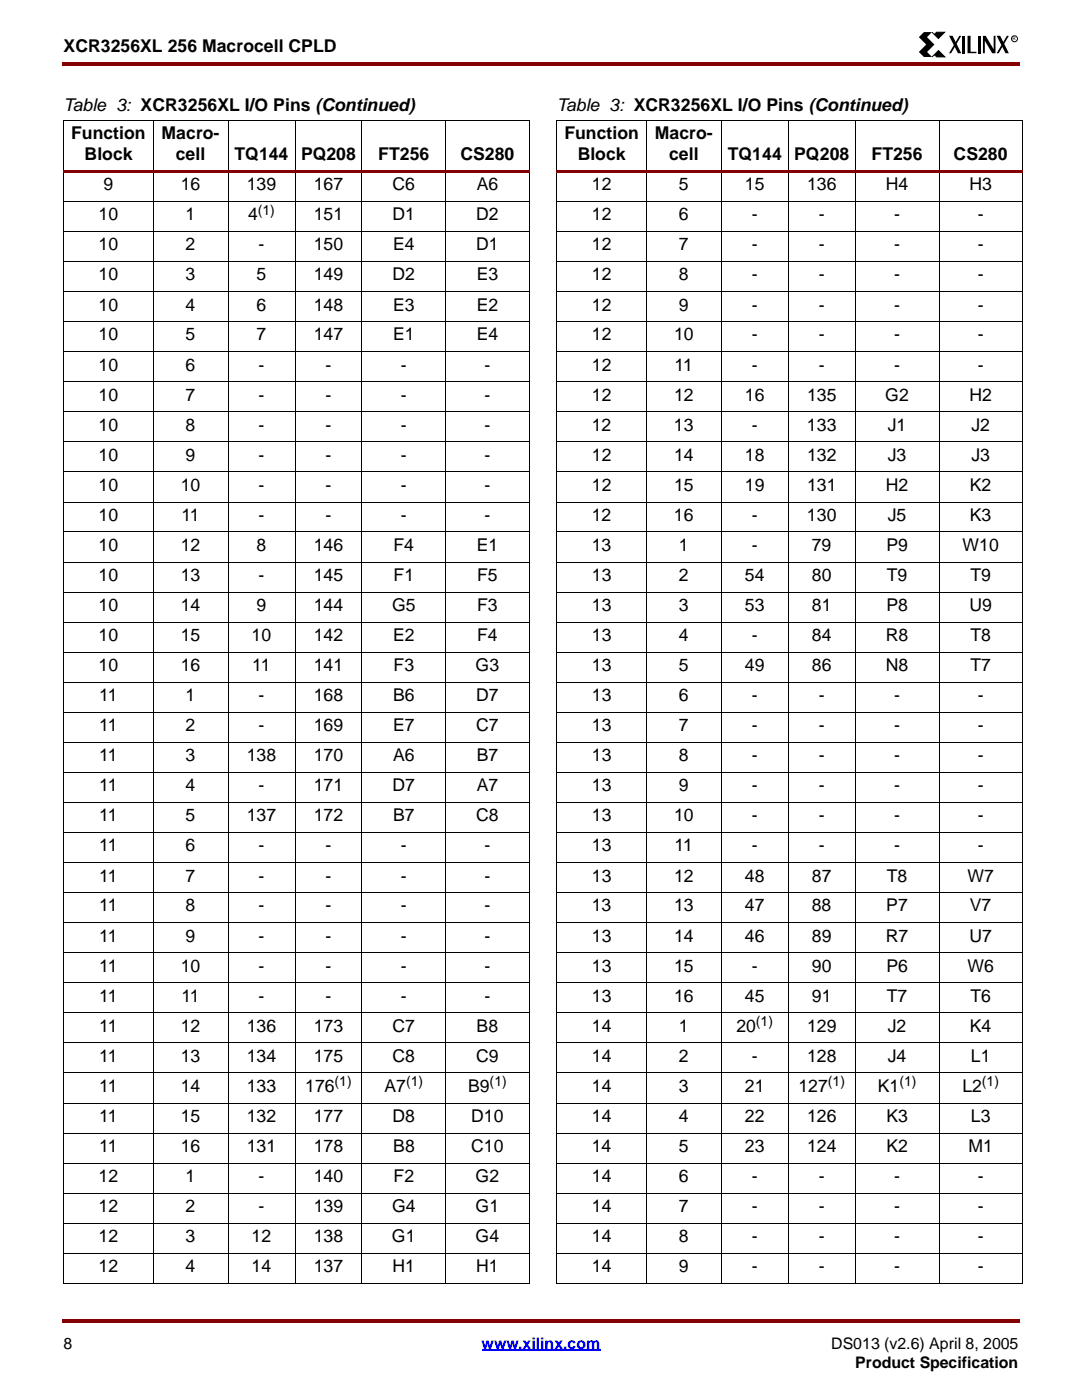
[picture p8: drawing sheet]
<svg xmlns="http://www.w3.org/2000/svg" width="216mm" height="279mm" viewBox="0 0 216 279" stroke-linecap="round" stroke-linejoin="round" font-family="sans-serif">
<g fill="#850000">
<path d="M12.4 12.4h.3v.7h-.3z"/>
<path d="M12.7 12.4h190.8v.7h-190.8z"/>
</g>
<path d="M12.7 267h190.5v7.1h-190.5z" fill="#fff"/>
<path d="M96.1 269.5h23.7" fill="none" stroke="#00f" stroke-width=".34"/>
<g fill="#850000">
<path d="M12.4 263.2h.3v.7h-.3z"/>
<path d="M12.7 263.2h190.8v.7h-190.8z"/>
</g>
<path d="M183.1 6.4h20.1v5.2h-20.1z" fill="#fff"/>
<path d="M183.3 7.4l1.1-1h1.6l-1 1 1.5 1.5-1.5 1.5 1 1h-1.6l-1.1-1 1.5-1.5zM189.4 7.1h.7l1.7 3.5h-.7zM191.4 7.1h.4l-2 3.5h-.4zM192 7.2h.6v3.4h-.6zM193.1 7.1h.6v3.2h1.1v.3h-1.7zM195.1 7.2h.6v3.4h-.6zM196.1 7.2h.6l1.6 2.6v-2.7h.3v3.5h-.6l-1.5-2.5v2.5h-.4zM198.9 7.1h.7l1.7 3.5h-.7zM200.9 7.1h.4l-2 3.5h-.4z" fill="#000"/>
<path d="M186 6.4l.4 .5 .5-.5h1.6l-1.3 1.3zM186.4 10.9l-.4 .5 1.3-1.3 1.2 1.3h-1.6z" fill="#000" stroke="#000" stroke-width=".2"/>
<g fill="none" stroke="#000" stroke-width=".2">
<path d="M12.7 24h93M12.7 24v232.1M30.6 24v232.2M45.5 24v232.2M58.9 24v232.2M72.2 24v232.2M88.9 24v232.2M105.6 24v232.1"/>
<circle cx="202.4" cy="7.7" r=".59"/>
</g>
<path d="M12.7 34h93v.5h-93z" fill="#850000"/>
<g fill="none" stroke="#000" stroke-width=".2">
<path d="M111.1 24h93M111.1 24v232.1M129 24v232.2M143.9 24v232.2M157.3 24v232.2M170.7 24v232.2M187.4 24v232.2M204 24v232.1M12.7 40.2h93M12.7 46.2h93M12.7 52.2h93M12.7 58.2h93"/>
<path d="M12.7 64.2h93M12.7 70.2h93M12.7 76.2h93M12.7 82.2h93M12.7 88.2h93M12.7 94.2h93M12.7 100.2h93M12.7 106.2h93M12.7 112.2h93M12.7 118.2h93M12.7 124.2h93M12.7 130.2h93"/>
<path d="M12.7 136.2h93M12.7 142.2h93M12.7 148.2h93M12.7 154.2h93M12.7 160.1h93M12.7 166.2h93M12.7 172.2h93M12.7 178.1h93M12.7 184.1h93M12.7 190.2h93M12.7 196.1h93M12.7 202.1h93"/>
<path d="M12.7 208.2h93M12.7 214.1h93M12.7 220.1h93M12.7 226.1h93M12.7 232.1h93M12.7 238.1h93M12.7 244.1h93M12.7 250.1h93M12.7 256.1h93"/>
</g>
<path d="M111.1 34h93v.5h-93z" fill="#850000"/>
<g fill="none" stroke="#000" stroke-width=".2">
<path d="M111.1 40.2h93M111.1 46.2h93M111.1 52.2h93M111.1 58.2h93M111.1 64.2h93M111.1 70.2h93M111.1 76.2h93M111.1 82.2h93M111.1 88.2h93M111.1 94.2h93M111.1 100.2h93M111.1 106.2h93"/>
<path d="M111.1 112.2h93M111.1 118.2h93M111.1 124.2h93M111.1 130.2h93M111.1 136.2h93M111.1 142.2h93M111.1 148.2h93M111.1 154.2h93M111.1 160.1h93M111.1 166.2h93M111.1 172.2h93M111.1 178.1h93"/>
<path d="M111.1 184.1h93M111.1 190.2h93M111.1 196.1h93M111.1 202.1h93M111.1 208.2h93M111.1 214.1h93M111.1 220.1h93M111.1 226.1h93M111.1 232.1h93M111.1 238.1h93M111.1 244.1h93M111.1 250.1h93"/>
<path d="M111.1 256.1h93"/>
</g>
<g font-size="3.5">
<text x="12.7" y="10.5">XCR3256XL 256 Macrocell CPLD</text>
<text x="12.7" y="22.1">Table 3: XCR3256XL I/O Pins (Continued)</text>
<text x="111.1" y="22.1">Table 3: XCR3256XL I/O Pins (Continued)</text>
<text x="14.2" y="27.7">Function</text>
<text x="32.3" y="27.7">Macro-</text>
<text x="112.6" y="27.7">Function</text>
<text x="130.7" y="27.7">Macro-</text>
<text x="16.8" y="32">Block</text>
<text x="35.1" y="32">cell</text>
<text x="46.8" y="32">TQ144</text>
<text x="60.1" y="32">PQ208</text>
<text x="75.5" y="32">FT256</text>
<text x="91.9" y="32">CS280</text>
<text x="115.3" y="32">Block</text>
<text x="133.5" y="32">cell</text>
<text x="145.2" y="32">TQ144</text>
<text x="158.5" y="32">PQ208</text>
<text x="173.9" y="32">FT256</text>
<text x="190.3" y="32">CS280</text>
<text x="20.7" y="38">9</text>
<text x="36.1" y="38">16</text>
<text x="49.2" y="38">139</text>
<text x="62.6" y="38">167</text>
<text x="78.3" y="38">C6</text>
<text x="95.1" y="38">A6</text>
<text x="118.1" y="38">12</text>
<text x="135.5" y="38">5</text>
<text x="148.6" y="38">15</text>
<text x="161" y="38">136</text>
<text x="176.7" y="38">H4</text>
<text x="193.5" y="38">H3</text>
<text x="19.7" y="44">10</text>
<text x="37" y="44">1</text>
<text x="49.5" y="44">4</text>
<text x="62.6" y="44">151</text>
<text x="78.3" y="44">D1</text>
<text x="95" y="44">D2</text>
<text x="118.1" y="44">12</text>
<text x="135.5" y="44">6</text>
<text x="150" y="44">-</text>
<text x="163.4" y="44">-</text>
<text x="178.4" y="44">-</text>
<text x="195.1" y="44">-</text>
<text x="19.7" y="50">10</text>
<text x="37" y="50">2</text>
<text x="51.6" y="50">-</text>
<text x="62.6" y="50">150</text>
<text x="78.4" y="50">E4</text>
<text x="95" y="50">D1</text>
<text x="118.1" y="50">12</text>
<text x="135.5" y="50">7</text>
<text x="150" y="50">-</text>
<text x="163.4" y="50">-</text>
<text x="178.4" y="50">-</text>
<text x="195.1" y="50">-</text>
<text x="19.7" y="56">10</text>
<text x="37" y="56">3</text>
<text x="51.2" y="56">5</text>
<text x="62.6" y="56">149</text>
<text x="78.3" y="56">D2</text>
<text x="95.1" y="56">E3</text>
<text x="118.1" y="56">12</text>
<text x="135.5" y="56">8</text>
<text x="150" y="56">-</text>
<text x="163.4" y="56">-</text>
<text x="178.4" y="56">-</text>
<text x="195.1" y="56">-</text>
<text x="19.7" y="62">10</text>
<text x="37" y="62">4</text>
<text x="51.2" y="62">6</text>
<text x="62.6" y="62">148</text>
<text x="78.4" y="62">E3</text>
<text x="95.1" y="62">E2</text>
<text x="118.1" y="62">12</text>
<text x="135.5" y="62">9</text>
<text x="150" y="62">-</text>
<text x="163.4" y="62">-</text>
<text x="178.4" y="62">-</text>
<text x="195.1" y="62">-</text>
<text x="19.7" y="67.9">10</text>
<text x="37" y="67.9">5</text>
<text x="51.2" y="67.9">7</text>
<text x="62.6" y="67.9">147</text>
<text x="78.4" y="67.9">E1</text>
<text x="95.1" y="67.9">E4</text>
<text x="118.1" y="67.9">12</text>
<text x="134.5" y="67.9">10</text>
<text x="150" y="67.9">-</text>
<text x="163.4" y="67.9">-</text>
<text x="178.4" y="67.9">-</text>
<text x="195.1" y="67.9">-</text>
<text x="19.7" y="74">10</text>
<text x="37" y="74">6</text>
<text x="51.6" y="74">-</text>
<text x="65" y="74">-</text>
<text x="80" y="74">-</text>
<text x="96.7" y="74">-</text>
<text x="118.1" y="74">12</text>
<text x="134.6" y="74">11</text>
<text x="150" y="74">-</text>
<text x="163.4" y="74">-</text>
<text x="178.4" y="74">-</text>
<text x="195.1" y="74">-</text>
<text x="19.7" y="80">10</text>
<text x="37" y="80">7</text>
<text x="51.6" y="80">-</text>
<text x="65" y="80">-</text>
<text x="80" y="80">-</text>
<text x="96.7" y="80">-</text>
<text x="118.1" y="80">12</text>
<text x="134.5" y="80">12</text>
<text x="148.6" y="80">16</text>
<text x="161" y="80">135</text>
<text x="176.7" y="80">G2</text>
<text x="193.5" y="80">H2</text>
<text x="19.7" y="86">10</text>
<text x="37" y="86">8</text>
<text x="51.6" y="86">-</text>
<text x="65" y="86">-</text>
<text x="80" y="86">-</text>
<text x="96.7" y="86">-</text>
<text x="118.1" y="86">12</text>
<text x="134.5" y="86">13</text>
<text x="150" y="86">-</text>
<text x="161" y="86">133</text>
<text x="177.1" y="86">J1</text>
<text x="193.8" y="86">J2</text>
<text x="19.7" y="91.9">10</text>
<text x="37" y="91.9">9</text>
<text x="51.6" y="91.9">-</text>
<text x="65" y="91.9">-</text>
<text x="80" y="91.9">-</text>
<text x="96.7" y="91.9">-</text>
<text x="118.1" y="91.9">12</text>
<text x="134.5" y="91.9">14</text>
<text x="148.6" y="91.9">18</text>
<text x="161" y="91.9">132</text>
<text x="177.2" y="91.9">J3</text>
<text x="193.8" y="91.9">J3</text>
<text x="19.7" y="98">10</text>
<text x="36.1" y="98">10</text>
<text x="51.6" y="98">-</text>
<text x="65" y="98">-</text>
<text x="80" y="98">-</text>
<text x="96.7" y="98">-</text>
<text x="118.1" y="98">12</text>
<text x="134.5" y="98">15</text>
<text x="148.6" y="98">19</text>
<text x="161" y="98">131</text>
<text x="176.7" y="98">H2</text>
<text x="193.5" y="98">K2</text>
<text x="19.7" y="104">10</text>
<text x="36.2" y="104">11</text>
<text x="51.6" y="104">-</text>
<text x="65" y="104">-</text>
<text x="80" y="104">-</text>
<text x="96.7" y="104">-</text>
<text x="118.1" y="104">12</text>
<text x="134.5" y="104">16</text>
<text x="150" y="104">-</text>
<text x="161" y="104">130</text>
<text x="177.2" y="104">J5</text>
<text x="193.5" y="104">K3</text>
<text x="19.7" y="109.9">10</text>
<text x="36.1" y="109.9">12</text>
<text x="51.2" y="109.9">8</text>
<text x="62.6" y="109.9">146</text>
<text x="78.5" y="109.9">F4</text>
<text x="95.1" y="109.9">E1</text>
<text x="118.1" y="109.9">13</text>
<text x="135.5" y="109.9">1</text>
<text x="150" y="109.9">-</text>
<text x="162" y="109.9">79</text>
<text x="176.9" y="109.9">P9</text>
<text x="192.1" y="109.9">W10</text>
<text x="19.7" y="115.9">10</text>
<text x="36.1" y="115.9">13</text>
<text x="51.6" y="115.9">-</text>
<text x="62.6" y="115.9">145</text>
<text x="78.5" y="115.9">F1</text>
<text x="95.2" y="115.9">F5</text>
<text x="118.1" y="115.9">13</text>
<text x="135.5" y="115.9">2</text>
<text x="148.6" y="115.9">54</text>
<text x="162" y="115.9">80</text>
<text x="176.9" y="115.9">T9</text>
<text x="193.6" y="115.9">T9</text>
<text x="19.7" y="122">10</text>
<text x="36.1" y="122">14</text>
<text x="51.2" y="122">9</text>
<text x="62.6" y="122">144</text>
<text x="78.2" y="122">G5</text>
<text x="95.2" y="122">F3</text>
<text x="118.1" y="122">13</text>
<text x="135.5" y="122">3</text>
<text x="148.6" y="122">53</text>
<text x="162" y="122">81</text>
<text x="176.9" y="122">P8</text>
<text x="193.5" y="122">U9</text>
<text x="19.7" y="127.9">10</text>
<text x="36.1" y="127.9">15</text>
<text x="50.2" y="127.9">10</text>
<text x="62.6" y="127.9">142</text>
<text x="78.4" y="127.9">E2</text>
<text x="95.2" y="127.9">F4</text>
<text x="118.1" y="127.9">13</text>
<text x="135.5" y="127.9">4</text>
<text x="150" y="127.9">-</text>
<text x="162" y="127.9">84</text>
<text x="176.7" y="127.9">R8</text>
<text x="193.6" y="127.9">T8</text>
<text x="19.7" y="133.9">10</text>
<text x="36.1" y="133.9">16</text>
<text x="50.3" y="133.9">11</text>
<text x="62.6" y="133.9">141</text>
<text x="78.5" y="133.9">F3</text>
<text x="94.9" y="133.9">G3</text>
<text x="118.1" y="133.9">13</text>
<text x="135.5" y="133.9">5</text>
<text x="148.6" y="133.9">49</text>
<text x="162" y="133.9">86</text>
<text x="176.7" y="133.9">N8</text>
<text x="193.6" y="133.9">T7</text>
<text x="19.8" y="140">11</text>
<text x="37" y="140">1</text>
<text x="51.6" y="140">-</text>
<text x="62.6" y="140">168</text>
<text x="78.4" y="140">B6</text>
<text x="95" y="140">D7</text>
<text x="118.1" y="140">13</text>
<text x="135.5" y="140">6</text>
<text x="150" y="140">-</text>
<text x="163.4" y="140">-</text>
<text x="178.4" y="140">-</text>
<text x="195.1" y="140">-</text>
<text x="19.8" y="145.9">11</text>
<text x="37" y="145.9">2</text>
<text x="51.6" y="145.9">-</text>
<text x="62.6" y="145.9">169</text>
<text x="78.4" y="145.9">E7</text>
<text x="95" y="145.9">C7</text>
<text x="118.1" y="145.9">13</text>
<text x="135.5" y="145.9">7</text>
<text x="150" y="145.9">-</text>
<text x="163.4" y="145.9">-</text>
<text x="178.4" y="145.9">-</text>
<text x="195.1" y="145.9">-</text>
<text x="19.8" y="151.9">11</text>
<text x="37" y="151.9">3</text>
<text x="49.2" y="151.9">138</text>
<text x="62.6" y="151.9">170</text>
<text x="78.4" y="151.9">A6</text>
<text x="95.1" y="151.9">B7</text>
<text x="118.1" y="151.9">13</text>
<text x="135.5" y="151.9">8</text>
<text x="150" y="151.9">-</text>
<text x="163.4" y="151.9">-</text>
<text x="178.4" y="151.9">-</text>
<text x="195.1" y="151.9">-</text>
<text x="19.8" y="157.9">11</text>
<text x="37" y="157.9">4</text>
<text x="51.6" y="157.9">-</text>
<text x="62.6" y="157.9">171</text>
<text x="78.3" y="157.9">D7</text>
<text x="95.1" y="157.9">A7</text>
<text x="118.1" y="157.9">13</text>
<text x="135.5" y="157.9">9</text>
<text x="150" y="157.9">-</text>
<text x="163.4" y="157.9">-</text>
<text x="178.4" y="157.9">-</text>
<text x="195.1" y="157.9">-</text>
<text x="19.8" y="163.9">11</text>
<text x="37" y="163.9">5</text>
<text x="49.2" y="163.9">137</text>
<text x="62.6" y="163.9">172</text>
<text x="78.4" y="163.9">B7</text>
<text x="95" y="163.9">C8</text>
<text x="118.1" y="163.9">13</text>
<text x="134.5" y="163.9">10</text>
<text x="150" y="163.9">-</text>
<text x="163.4" y="163.9">-</text>
<text x="178.4" y="163.9">-</text>
<text x="195.1" y="163.9">-</text>
<text x="19.8" y="169.9">11</text>
<text x="37" y="169.9">6</text>
<text x="51.6" y="169.9">-</text>
<text x="65" y="169.9">-</text>
<text x="80" y="169.9">-</text>
<text x="96.7" y="169.9">-</text>
<text x="118.1" y="169.9">13</text>
<text x="134.6" y="169.9">11</text>
<text x="150" y="169.9">-</text>
<text x="163.4" y="169.9">-</text>
<text x="178.4" y="169.9">-</text>
<text x="195.1" y="169.9">-</text>
<text x="19.8" y="175.9">11</text>
<text x="37" y="175.9">7</text>
<text x="51.6" y="175.9">-</text>
<text x="65" y="175.9">-</text>
<text x="80" y="175.9">-</text>
<text x="96.7" y="175.9">-</text>
<text x="118.1" y="175.9">13</text>
<text x="134.5" y="175.9">12</text>
<text x="148.6" y="175.9">48</text>
<text x="162" y="175.9">87</text>
<text x="176.9" y="175.9">T8</text>
<text x="193" y="175.9">W7</text>
<text x="19.8" y="181.9">11</text>
<text x="37" y="181.9">8</text>
<text x="51.6" y="181.9">-</text>
<text x="65" y="181.9">-</text>
<text x="80" y="181.9">-</text>
<text x="96.7" y="181.9">-</text>
<text x="118.1" y="181.9">13</text>
<text x="134.5" y="181.9">13</text>
<text x="148.6" y="181.9">47</text>
<text x="162" y="181.9">88</text>
<text x="176.9" y="181.9">P7</text>
<text x="193.5" y="181.9">V7</text>
<text x="19.8" y="187.9">11</text>
<text x="37" y="187.9">9</text>
<text x="51.6" y="187.9">-</text>
<text x="65" y="187.9">-</text>
<text x="80" y="187.9">-</text>
<text x="96.7" y="187.9">-</text>
<text x="118.1" y="187.9">13</text>
<text x="134.5" y="187.9">14</text>
<text x="148.6" y="187.9">46</text>
<text x="162" y="187.9">89</text>
<text x="176.7" y="187.9">R7</text>
<text x="193.5" y="187.9">U7</text>
<text x="19.8" y="193.9">11</text>
<text x="36.1" y="193.9">10</text>
<text x="51.6" y="193.9">-</text>
<text x="65" y="193.9">-</text>
<text x="80" y="193.9">-</text>
<text x="96.7" y="193.9">-</text>
<text x="118.1" y="193.9">13</text>
<text x="134.5" y="193.9">15</text>
<text x="150" y="193.9">-</text>
<text x="162" y="193.9">90</text>
<text x="176.9" y="193.9">P6</text>
<text x="193" y="193.9">W6</text>
<text x="19.8" y="199.9">11</text>
<text x="36.2" y="199.9">11</text>
<text x="51.6" y="199.9">-</text>
<text x="65" y="199.9">-</text>
<text x="80" y="199.9">-</text>
<text x="96.7" y="199.9">-</text>
<text x="118.1" y="199.9">13</text>
<text x="134.5" y="199.9">16</text>
<text x="148.6" y="199.9">45</text>
<text x="162" y="199.9">91</text>
<text x="176.9" y="199.9">T7</text>
<text x="193.6" y="199.9">T6</text>
<text x="19.8" y="205.9">11</text>
<text x="36.1" y="205.9">12</text>
<text x="49.2" y="205.9">136</text>
<text x="62.6" y="205.9">173</text>
<text x="78.3" y="205.9">C7</text>
<text x="95.1" y="205.9">B8</text>
<text x="118.1" y="205.9">14</text>
<text x="135.5" y="205.9">1</text>
<text x="146.9" y="205.9">20</text>
<text x="161" y="205.9">129</text>
<text x="177.2" y="205.9">J2</text>
<text x="193.5" y="205.9">K4</text>
<text x="19.8" y="211.9">11</text>
<text x="36.1" y="211.9">13</text>
<text x="49.2" y="211.9">134</text>
<text x="62.6" y="211.9">175</text>
<text x="78.3" y="211.9">C8</text>
<text x="95" y="211.9">C9</text>
<text x="118.1" y="211.9">14</text>
<text x="135.5" y="211.9">2</text>
<text x="150" y="211.9">-</text>
<text x="161" y="211.9">128</text>
<text x="177.2" y="211.9">J4</text>
<text x="193.7" y="211.9">L1</text>
<text x="19.8" y="217.9">11</text>
<text x="36.1" y="217.9">14</text>
<text x="49.2" y="217.9">133</text>
<text x="60.9" y="217.9">176</text>
<text x="76.7" y="217.9">A7</text>
<text x="93.4" y="217.9">B9</text>
<text x="118.1" y="217.9">14</text>
<text x="135.5" y="217.9">3</text>
<text x="148.6" y="217.9">21</text>
<text x="159.3" y="217.9">127</text>
<text x="175.1" y="217.9">K1</text>
<text x="192" y="217.9">L2</text>
<text x="19.8" y="223.9">11</text>
<text x="36.1" y="223.9">15</text>
<text x="49.2" y="223.9">132</text>
<text x="62.6" y="223.9">177</text>
<text x="78.3" y="223.9">D8</text>
<text x="94" y="223.9">D10</text>
<text x="118.1" y="223.9">14</text>
<text x="135.5" y="223.9">4</text>
<text x="148.6" y="223.9">22</text>
<text x="161" y="223.9">126</text>
<text x="176.9" y="223.9">K3</text>
<text x="193.7" y="223.9">L3</text>
<text x="19.8" y="229.9">11</text>
<text x="36.1" y="229.9">16</text>
<text x="49.2" y="229.9">131</text>
<text x="62.6" y="229.9">178</text>
<text x="78.4" y="229.9">B8</text>
<text x="94" y="229.9">C10</text>
<text x="118.1" y="229.9">14</text>
<text x="135.5" y="229.9">5</text>
<text x="148.6" y="229.9">23</text>
<text x="161" y="229.9">124</text>
<text x="176.9" y="229.9">K2</text>
<text x="193.3" y="229.9">M1</text>
<text x="19.7" y="235.9">12</text>
<text x="37" y="235.9">1</text>
<text x="51.6" y="235.9">-</text>
<text x="62.6" y="235.9">140</text>
<text x="78.5" y="235.9">F2</text>
<text x="94.9" y="235.9">G2</text>
<text x="118.1" y="235.9">14</text>
<text x="135.5" y="235.9">6</text>
<text x="150" y="235.9">-</text>
<text x="163.4" y="235.9">-</text>
<text x="178.4" y="235.9">-</text>
<text x="195.1" y="235.9">-</text>
<text x="19.7" y="241.9">12</text>
<text x="37" y="241.9">2</text>
<text x="51.6" y="241.9">-</text>
<text x="62.6" y="241.9">139</text>
<text x="78.2" y="241.9">G4</text>
<text x="94.9" y="241.9">G1</text>
<text x="118.1" y="241.9">14</text>
<text x="135.5" y="241.9">7</text>
<text x="150" y="241.9">-</text>
<text x="163.4" y="241.9">-</text>
<text x="178.4" y="241.9">-</text>
<text x="195.1" y="241.9">-</text>
<text x="19.7" y="247.9">12</text>
<text x="37" y="247.9">3</text>
<text x="50.2" y="247.9">12</text>
<text x="62.6" y="247.9">138</text>
<text x="78.2" y="247.9">G1</text>
<text x="94.9" y="247.9">G4</text>
<text x="118.1" y="247.9">14</text>
<text x="135.5" y="247.9">8</text>
<text x="150" y="247.9">-</text>
<text x="163.4" y="247.9">-</text>
<text x="178.4" y="247.9">-</text>
<text x="195.1" y="247.9">-</text>
<text x="19.7" y="253.9">12</text>
<text x="37" y="253.9">4</text>
<text x="50.2" y="253.9">14</text>
<text x="62.6" y="253.9">137</text>
<text x="78.3" y="253.9">H1</text>
<text x="95" y="253.9">H1</text>
<text x="118.1" y="253.9">14</text>
<text x="135.5" y="253.9">9</text>
<text x="150" y="253.9">-</text>
<text x="163.4" y="253.9">-</text>
<text x="178.4" y="253.9">-</text>
<text x="195.1" y="253.9">-</text>
</g>
<g font-size="3.2">
<text x="12.7" y="269.2">8</text>
<text x="165.9" y="269.2">DS013 (v2.6) April 8, 2005</text>
<text x="170.6" y="273.1">Product Specification</text>
</g>
<text font-size="3.2" fill="#00f" x="96.1" y="269.2">www.xilinx.com</text>
<g font-size="2.8">
<text x="51.4" y="42.9">(1)</text>
<text x="150.8" y="204.9">(1)</text>
<text x="66.8" y="216.8">(1)</text>
<text x="81" y="216.8">(1)</text>
<text x="97.7" y="216.8">(1)</text>
<text x="165.2" y="216.8">(1)</text>
<text x="179.5" y="216.8">(1)</text>
<text x="195.9" y="216.8">(1)</text>
</g>
<text font-size=".9" x="202.1" y="8.1">R</text>
</svg>
